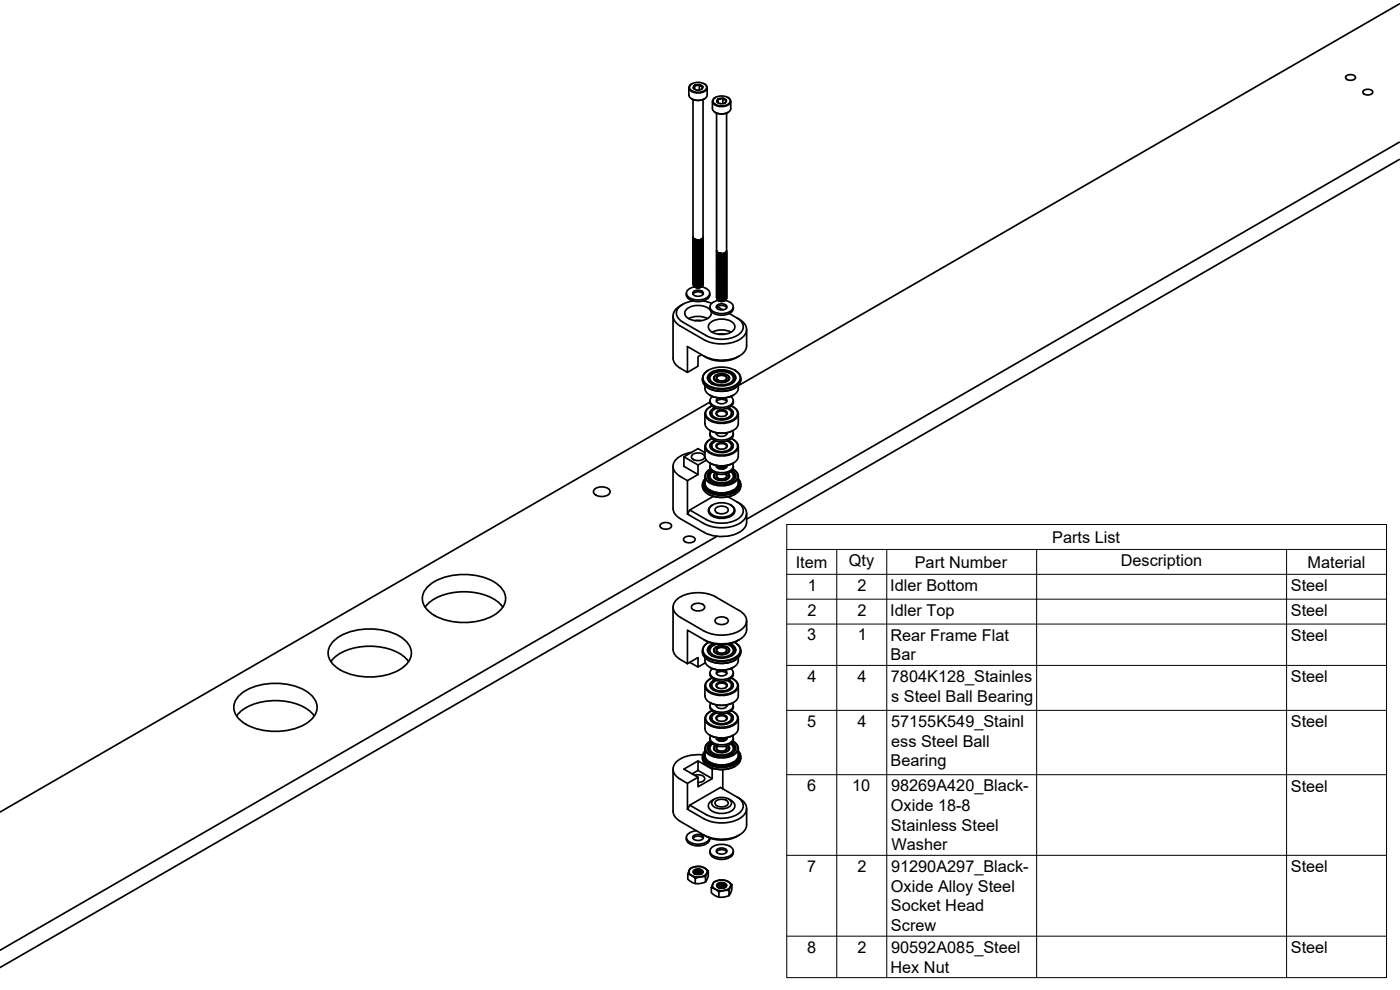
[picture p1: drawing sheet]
<svg xmlns="http://www.w3.org/2000/svg" width="420mm" height="297mm" viewBox="0 0 420 297" stroke-linecap="round" stroke-linejoin="round" font-family="sans-serif">
<!-- layer: Visible -->
<g fill="none" stroke="#000" stroke-width=".51">
<path d="M420 1.2l-198.4 114.5a3.1 3.1 0 0 1-3.1 3.5 6.7 6.7 0 0 1-6.5-1.6l-.3-.5-.1-1.4M206.7 26.3v2.2M207.2 25.5a3.5 3.5 0 0 1 4.8 .3 1.62 1.62 0 0 1-1.8 1.8h-1.4a1.48 1.48 0 0 1-1.5-.5 1.48 1.48 0 0 1-.1-1.6zM207.5 29.7a4.3 4.3 0 0 0 3.9 0M207.6 25.1a1.3 1.3 0 0 0-.8 1.5 1.3 1.3 0 0 0 1.3 1.1 3.6 3.6 0 0 0 4-1 1.22 1.22 0 0 0-.8-1.6M208 29.9v41.2l.4 .6 1.1 .3M208.5 25.6l-.2 .5a.41 .41 0 0 0-.2 .4 .41 .41 0 0 0 .4 .3M208.5 25.6a.77 .77 0 0 0-.3 1 .77 .77 0 0 0 .9 .4l1.4-.2M208.5 25.6a1.78 1.78 0 0 1 2.4 .6l-.4 .6M209.9 25.4l-.8 .3-.6-.1v1.2M210.5 26.8l.2-.2a.45 .45 0 0 0 .2-.5 .45 .45 0 0 0-.6-.3l-.4-.4v1.6M211 29.9v41.2a1.91 1.91 0 0 1-2.9 .5l-.1-.4 .4 .6 1.1 .2"/>
<path d="M212.2 26.3v2.2a3.2 3.2 0 0 1-4.6 1.2l-.7-.7-.1-.5M213.8 30.4v2.2M213.8 32.6a3.2 3.2 0 0 0 4.7 1.1l.7-.7 .1-.4M214.3 29.5a3.5 3.5 0 0 1 4.8 .4 1.62 1.62 0 0 1-1.9 1.8h-1.3a1.48 1.48 0 0 1-1.5-.5 1.48 1.48 0 0 1-.1-1.7zM214.6 33.7a4.1 4.1 0 0 0 3.9 0M214.7 29.2l-.1 .1M215.1 34v41.2M215.2 30.5l.4 .4M215.5 29.7l-.3 .8M215.5 29.7l-.3 .4v.4M216.9 29.5l-.7 .3-.7-.1v1.2M216.9 29.5a.84 .84 0 0 1 1.1 .8 .84 .84 0 0 1-1.1 .8l-1.1-.1-.6-.5"/>
<path d="M216.9 29.5l-1.4 .2M217.6 30.9l.1-.2a.45 .45 0 0 0 .2-.5 .45 .45 0 0 0-.5-.3l-.5-.4v1.6M218.1 34v41.2l-.5 .6M218.4 29.2a1.3 1.3 0 0 1 .9 1.5 1.3 1.3 0 0 1-1.3 1.1 3.6 3.6 0 0 1-4.1-1 1.21 1.21 0 0 1 .7-1.5M219.3 30.4v2.2M404 22.9a1.95 1.95 0 0 1 2.8 .2 1.67 1.67 0 0 1-2.8 .5zM409.2 27.3a1.95 1.95 0 0 1 2.8 .2 1.67 1.67 0 0 1-2.8 .5zM420 47.8l-420 242.5M420 42.7l-195.9 113.1M208 73.7h.1M208 74.5h.1M208 75.3h.1"/>
<path d="M208 78.2h.1M208.4 71.7l1.1 .3M208.9 79.3h1M208.9 78.9h1M208.9 78.1h1M208.9 77.7h1M208.9 77.3h1M208.9 76.5h1M208.9 76.1h1M208.9 75.2h1M208.9 74.8h1M208.9 74.4h1"/>
<path d="M208.9 73.6h1M208.9 73.2h1M208.9 72.4h1M208.9 72h.4M209.1 72l.2 .1M209.9 79.7h-1M209.9 78.5h-1M209.9 76.9h-1M209.9 75.6l-1 .1M209.9 74h-1M209.9 72.8h-1M210.4 71.8l-1.1 .2"/>
<path d="M211 71.3l-.3 .7-1 .4-1.2-.2-.4-.3-.1-.5M211 71.6l-.3 .8-1.2 .4-1.2-.3-.3-.7M211 72.1l-.3 .7-1.2 .4-1.1-.2-.4-.4v-.4M211 72.5l-.3 .7-1.1 .4-1.2-.2-.4-.7M211 72.9l-.3 .7-1.2 .4-1.2-.2-.3-.7M211 73.3l-.3 .7-1.2 .4-1.1-.2-.4-.4v-.3M211 73.7l-.3 .8-1.1 .3-1.2-.2-.4-.7M211 74.1l-.3 .8-1.3 .4-1.1-.4-.3-.6M211 74.5l-.3 .8-1.2 .4-1.2-.3-.3-.7M211 74.9l-.3 .8-1.2 .4-1.1-.3-.4-.4v-.3M211 75.3l-.3 .8-1.1 .4-1.2-.3-.4-.7M211 75.7l-.3 .8-1.2 .4-1.2-.3-.3-.7"/>
<path d="M211 76.1l-.3 .8-1.2 .4-1.1-.2-.4-.4v-.4M211 76.5l-.3 .8-1.1 .4-1.2-.2-.4-.7M211 76.9l-.3 .8-1.3 .4-1.1-.3-.3-.6M211 77.4l-.3 .7-1.2 .4-1.2-.3-.3-.6M211 77.8l-.3 .8-1.1 .3-1.2-.2-.4-.4v-.3M211 78.2l-.3 .8-1.1 .3-1.2-.2-.4-.7M211 78.6l-.3 .8-1.2 .3-1.2-.2-.3-.7M211 79l-.3 .8-1.2 .3-1.1-.2-.4-.4v-.3M211 79.4l-.3 .8-1.1 .3-1.2-.2-.4-.7M211 79.8l-.3 .8-1.3 .4-1.1-.3-.3-.7M211 80a1.69 1.69 0 0 1-3 .2M211 79.6a1.71 1.71 0 0 1-3 .2"/>
<path d="M211 79.2a1.7 1.7 0 0 1-3 .2M211 78.8a1.71 1.71 0 0 1-3 .2M211 78.3a1.69 1.69 0 0 1-1.4 1.1 1.69 1.69 0 0 1-1.6-.8M211 77.9a1.71 1.71 0 0 1-3 .3M211 77.5a1.7 1.7 0 0 1-3 .3M211 77.1a1.69 1.69 0 0 1-3 .2M211 76.7a1.69 1.69 0 0 1-1.4 1 1.69 1.69 0 0 1-1.6-.8M211 76.3a1.7 1.7 0 0 1-3 .2M211 76a1.71 1.71 0 0 1-3 .1M211 75.5a1.69 1.69 0 0 1-1.4 1 1.69 1.69 0 0 1-1.6-.8M211 75.1a1.71 1.71 0 0 1-3 .2M211 74.7a1.7 1.7 0 0 1-3 .2"/>
<path d="M211 74.3a1.73 1.73 0 0 1-3 .2M211 73.9a1.69 1.69 0 0 1-1.4 1 1.69 1.69 0 0 1-1.6-.8M211 73.5a1.71 1.71 0 0 1-3 .2M211 73.1a1.71 1.71 0 0 1-3 .1M211 72.6a1.69 1.69 0 0 1-1.4 1.1 1.69 1.69 0 0 1-1.6-.9M211 72.2a1.7 1.7 0 0 1-3 .2M211 71.8a1.7 1.7 0 0 1-3 .2M211 71.4a1.69 1.69 0 0 1-3 .2M211 73.1h.1M211 75.9v.1M211 78.8h.1M211 79.6h.1"/>
<path d="M215.1 75.3l.3 .5 .8 .3 1.4-.3M215.1 75.3h.1M215.1 78.2h.1M215.1 75.3l.4 .5 1.1 .3-1.1-.3M215.1 75.2l.4 .6 1.1 .2M215.9 79.3h1.1M215.9 78.9h1.1M215.9 78.1h1.1M215.9 77.7h1.1M215.9 77.3h1.1M215.9 76.5h1.1M215.9 76.1h.5"/>
<path d="M216.2 76.1h.2M217 79.7h-1.1M217 78.5h-1.1M217 76.9h-1.1M217.5 75.9l-1.1 .2M218 75.3l-.2 .7-1.1 .5-1.2-.2-.4-.3v-.5M218 75.7l-.3 .8-1.2 .4-1.1-.3-.3-.7M218 76.1l-.3 .8-1.1 .4-1.3-.4-.2-.6M218 76.5l-.1 .7-1.2 .5-1.3-.2-.3-.7M218 76.9l-.3 .8-1.2 .4-1.2-.3-.2-.6M218 77.4l-.3 .7-1.1 .4-1.2-.3-.3-.6M218 77.8l-.3 .8-1 .3-1.3-.2-.3-.4v-.3"/>
<path d="M218 78.2l-.3 .8-1 .3-1.3-.2-.3-.7M218 78.6l-.3 .8-1.2 .3-1.1-.2-.3-.7M218 79l-.2 .7-1.2 .4-1.2-.2-.3-.4v-.3M218 79.4l-.3 .8-1 .3-1.3-.2-.3-.7M218 79.8l-.3 .8-1.2 .4-1.2-.3-.2-.7M218.1 80a1.69 1.69 0 0 1-3 .2M218.1 79.6a1.71 1.71 0 0 1-3 .2M218.1 79.2a1.7 1.7 0 0 1-3 .2M218.1 78.8a1.71 1.71 0 0 1-3 .2M218.1 78.3a1.69 1.69 0 0 1-1.5 1.1 1.69 1.69 0 0 1-1.5-.8M218.1 77.9a1.71 1.71 0 0 1-3 .3M218.1 77.5a1.7 1.7 0 0 1-3 .3"/>
<path d="M218.1 77.1a1.69 1.69 0 0 1-3 .2M218.1 76.7a1.69 1.69 0 0 1-1.5 1 1.69 1.69 0 0 1-1.5-.8M218.1 76.3a1.7 1.7 0 0 1-3 .2M218.1 76a1.71 1.71 0 0 1-3 .1M218.1 75.5a1.69 1.69 0 0 1-1.5 1 1.69 1.69 0 0 1-1.5-.8M218.1 75.9v.1M218.1 78.8h.1M218.1 79.6h.1M202 94.8v12.6l.2 1 .5 .9a10.4 10.4 0 0 0 3.6 2.4v-7.7l5 2.8a10.1 10.1 0 0 0 10.6 0M204.2 91.7a3.2 3.2 0 0 0-2.2 3.1 3.2 3.2 0 0 0 2.2 3l7.1 4.1M204.9 91.3l-.7 .4M206 88a2.12 2.12 0 0 0 2 2.3 4.4 4.4 0 0 0 4.9-1.4l.1-.9"/>
<path d="M206.7 95.6a6.2 6.2 0 0 1 5.6 0M208 88.2a2.09 2.09 0 0 1 3 0M208 81v.1M208 83.9h.1M208 84.7h.1M208 90.3a5.7 5.7 0 0 0-5 3.2 3.1 3.1 0 0 0 1.9 3.1l7.1 4.1a9.4 9.4 0 0 0 10.5-1.1 2.68 2.68 0 0 0-1.3-4.2M208.1 87.6a2.08 2.08 0 0 1 3 .2 1.78 1.78 0 0 1-3 .6zM208.6 96.2h1.8M208.6 86.1a2.29 2.29 0 0 0-2.6 2.2 4.4 4.4 0 0 0 6 1.1 1.54 1.54 0 0 0 1-1.6 1.54 1.54 0 0 0-1.3-1.4l-1.2-.4-1.2 .3M208.7 86.1l.6 .2M208.9 85.9h1M208.9 85h1"/>
<path d="M208.9 84.6h1M208.9 83.8h1M208.9 83.4h1M208.9 83h1M208.9 82.2h1M208.9 81.8h1M208.9 80.9h1M208.9 80.5h1M208.9 80.1h1M209.9 85.4l-1 .1M209.9 84.2h-1M209.9 82.6h-1"/>
<path d="M209.9 81.4h-1M210.1 86.2l-.8 .1M210.4 86.1l-.9 .3-.8-.3M210.5 86l-1 .3-.9-.2M210.6 86l-1.1 .2M211 85.1l-.4 .8-1.2 .4a1.05 1.05 0 0 1-1.3-.9M211 83.5l-.1 .5-.4 .3-1.4 .3a.9 .9 0 0 1-1.1-.9M211 83.9l-.3 .8-1.1 .3-1.2-.2-.4-.7M211 84.3l-.3 .8-1.2 .4-1.2-.3-.3-.7M211 84.7l-.3 .8-1.2 .4-1.1-.3-.4-.4v-.3M211 80.2l-.3 .8-1.2 .4-1.2-.3-.3-.7M211 80.6l-.3 .8-1.1 .4-1.2-.3-.4-.4v-.3"/>
<path d="M211 81l-.3 .8-1.1 .4-1.2-.3-.4-.7M211 81.4l-.3 .8-1.2 .4-1.2-.3-.3-.7M211 81.9l-.3 .7-1.2 .4-1.1-.2-.4-.4v-.4M211 82.3l-.3 .7-1.1 .4-1.2-.2-.4-.7M211 82.7l-.3 .7-1.3 .4-1.1-.3-.3-.6M211 83.1l-.3 .7-1.2 .4-1.2-.2-.3-.7M211 90.3l2.6 .7M211 85.3l-.5 .7M211 84.9a1.7 1.7 0 0 1-3 .2M211 84.5a1.73 1.73 0 0 1-3 .2M211 84.1a1.69 1.69 0 0 1-1.4 1 1.69 1.69 0 0 1-1.6-.8M211 83.7a1.71 1.71 0 0 1-3 .2"/>
<path d="M211 83.3a1.72 1.72 0 0 1-3 .2M211 82.9a1.69 1.69 0 0 1-3 .1M211 82.5a1.71 1.71 0 0 1-3 .1M211 82a1.7 1.7 0 0 1-3 .2M211 81.7a1.71 1.71 0 0 1-3 .1M211 81.2a1.69 1.69 0 0 1-1.4 1 1.69 1.69 0 0 1-1.6-.8M211 80.8a1.71 1.71 0 0 1-3 .3M211 80.4a1.72 1.72 0 0 1-3 .2M211 80.4h.1M211 81.6v.1M211 82.4v.1M211 83.3h.1"/>
<path d="M213.1 92.1a2.12 2.12 0 0 0 1.9 2.3 4.4 4.4 0 0 0 5-1.4l.1-.9M213.2 93a5.4 5.4 0 0 0-7.5 .2 1.87 1.87 0 0 0 1.4 2.6 5.7 5.7 0 0 0 6.1-.9l.3-1-.1-.5M213.2 96.8a5.5 5.5 0 0 1 7.1 .5 1.95 1.95 0 0 1-1.5 2.7 5.5 5.5 0 0 1-6-1.2 1.52 1.52 0 0 1 .4-2zM213.7 99.7a6.2 6.2 0 0 1 5.7 0M215 92.3a2.09 2.09 0 0 1 3.1 0M215.1 81v.1M215.1 83.9h.1M215.1 84.7h.1M215.1 85.5h.1M215.1 86.3v.1M215.1 86.7v.1M215.1 87.5v.1"/>
<path d="M215.1 88.4h.1M215.1 89.2h.1M215.1 91.7a2.08 2.08 0 0 1 3 .2 1.78 1.78 0 0 1-3 .6zM215.2 89.5h-.1a1.11 1.11 0 0 0 1.5 .8M215.3 92l1.7 1M215.7 90.2l.7 .2M215.7 90.2l.2 .1M215.9 90.3l.7 .2 .7-.2M215.9 89.5h1.1M215.9 89.1h1.1M215.9 88.7h1.1M215.9 87.9h1.1"/>
<path d="M215.9 87.5h1.1M215.9 86.7h1.1M215.9 86.3h1.1M215.9 85.9h1.1M215.9 85h1.1M215.9 84.6h1.1M215.9 83.8h1.1M215.9 83.4h1.1M215.9 83h1.1M215.9 82.2h1.1M215.9 81.8h1.1M215.9 80.9h1.1"/>
<path d="M215.9 80.5h1.1M215.9 80.1h1.1M217 89.9h-1.1M217 88.3h-1.1M217 87.1h-1.1M217 85.4l-1.1 .1M217 84.2h-1.1M217 82.6h-1.1M217 81.4h-1.1M217.1 90.3l-.7 .1M217.4 90.2l-.1 .1M217.5 90.2l-1.1 .2"/>
<path d="M217.6 90.1l1.2 .4a1.63 1.63 0 0 1 1.3 1.7 1.63 1.63 0 0 1-1.5 1.5 4.4 4.4 0 0 1-5.5-1.3 2.29 2.29 0 0 1 2.6-2.2M217.6 90.1l-1 .3-.9-.2M217.6 90.1l-1 .2M218 87.6v.5l-.5 .4-1.3 .2a.92 .92 0 0 1-1.1-.9M218 88l-.3 .8-1 .3-1.3-.2-.3-.7M218 88.4l-.3 .8-.9 .3-1.3-.2-.4-.3v-.4M218 88.8l-.3 .8-1.1 .3-1.2-.2-.3-.7M218 89.2l-.3 .8-1.1 .3M218 80.2l-.3 .8-1.1 .4-1.2-.3-.3-.7M218 80.6l-.3 .8-1 .4-1.3-.3-.3-.4v-.3M218 81l-.3 .8-1 .4-1.3-.3-.3-.7M218 81.4l-.3 .8-1.2 .4-1.1-.3-.3-.7"/>
<path d="M218 81.9l-.3 .7-1.1 .4-1.2-.2-.3-.4v-.4M218 82.3l-.3 .7-1 .4-1.3-.2-.3-.7M218 82.7l-.3 .7-1.2 .4-1.2-.3-.2-.6M218 83.1l-.3 .7-1.1 .4-1.2-.2-.3-.7M218 83.5l-.3 .8-1 .3-1.3-.2-.3-.4v-.3M218 83.9l-.3 .8-1 .3-1.3-.2-.3-.7M218 84.3l-.3 .8-1.2 .4-1.1-.3-.3-.7M218 84.7l-.3 .8-1.1 .4-1.2-.3-.3-.4v-.3M218 85.1l-.3 .8-1 .4-1.3-.3-.3-.7M218 85.5l-.3 .8-1.2 .4-1.2-.3-.2-.7M218 85.9l-.3 .8-1.1 .4-1.2-.3-.3-.7M218 86.3l-.3 .8-1 .4-1.3-.2-.3-.4v-.4"/>
<path d="M218 86.7l-.3 .8-1 .4-1.3-.2-.3-.7M218 87.2l-.3 .7-1.2 .4-1.1-.3-.3-.6M218.1 89.4l-.5 .7M218.1 89a1.74 1.74 0 0 1-3 .2M218.1 88.6a1.69 1.69 0 0 1-3 .2M218.1 88.1a1.71 1.71 0 0 1-3 .3M218.1 87.7a1.7 1.7 0 0 1-3 .3M218.1 87.3a1.73 1.73 0 0 1-3 .3M218.1 87a1.71 1.71 0 0 1-3 .1M218.1 86.5a1.71 1.71 0 0 1-3 .3M218.1 86.2a1.74 1.74 0 0 1-3 .2M218.1 85.7a1.69 1.69 0 0 1-3 .2"/>
<path d="M218.1 85.3a1.71 1.71 0 0 1-3 .2M218.1 84.9a1.7 1.7 0 0 1-3 .2M218.1 84.5a1.73 1.73 0 0 1-3 .2M218.1 84.1a1.69 1.69 0 0 1-1.5 1 1.69 1.69 0 0 1-1.5-.8M218.1 83.7a1.71 1.71 0 0 1-3 .2M218.1 83.3a1.72 1.72 0 0 1-3 .2M218.1 82.9a1.69 1.69 0 0 1-3 .1M218.1 82.5a1.71 1.71 0 0 1-3 .1M218.1 82a1.7 1.7 0 0 1-3 .2M218.1 81.7a1.71 1.71 0 0 1-3 .1M218.1 81.2a1.69 1.69 0 0 1-1.5 1 1.69 1.69 0 0 1-1.5-.8M218.1 80.8a1.71 1.71 0 0 1-3 .3"/>
<path d="M218.1 80.4a1.72 1.72 0 0 1-3 .2M218.1 80.4h.1M218.1 81.6v.1M218.1 82.4v.1M218.1 83.3h.1M218.1 86.1v.1M218.1 86.9v.1M218.1 89h.1M218.9 94.1l2.2 1.3a4 4 0 0 1 2.9 4.1 6.6 6.6 0 0 1-5.9 3.6l-2.1 .1-2-.3-2.7-1M224.1 98.9v4.9a5.1 5.1 0 0 1-4.7 4 11.9 11.9 0 0 1-8.1-1M210.5 106.4l-1 .6v2.9l-3.2 1.8M210.8 113.5a3.2 3.2 0 0 0 2.9 3.4 7.8 7.8 0 0 0 8.3-1.7l.3-1.7"/>
<path d="M211.9 111.6a7.9 7.9 0 0 1 9.9 .6 2.34 2.34 0 0 1-1.3 3.4 8 8 0 0 1-9.1-1 2.11 2.11 0 0 1 .5-3zM212.3 113.5a3.9 3.9 0 0 1 4.3-2.3 3.9 3.9 0 0 1 4.2 2.3M212.5 116.4l.1 .1M212.6 111.1a2.49 2.49 0 0 0-1.8 2.3 2.49 2.49 0 0 0 1.7 2.4 8.4 8.4 0 0 0 9.3-.9 2.36 2.36 0 0 0-1.2-3.8M212.6 116.5a8.7 8.7 0 0 0 7.9 0M213 112.1a5.9 5.9 0 0 1 7.6 .5 2.05 2.05 0 0 1-1.7 2.8 5.9 5.9 0 0 1-6.3-1.2 1.59 1.59 0 0 1 .4-2.1zM213 118.6a7.6 7.6 0 0 0 7.1 0M213.6 112.4a4.9 4.9 0 0 1 6.3 .4 1.74 1.74 0 0 1-1.5 2.4 4.8 4.8 0 0 1-5.2-1.1 1.34 1.34 0 0 1 .4-1.7zM213.6 115.1a1.66 1.66 0 0 1-.9-1.6 1.66 1.66 0 0 1 1.2-1.5 5.5 5.5 0 0 1 6.3 .8 1.54 1.54 0 0 1-.6 2.3M213.8 119a1.49 1.49 0 0 0-.7 1.4 1.49 1.49 0 0 0 1.1 1.3 4.5 4.5 0 0 0 5.8-1.1 1.46 1.46 0 0 0-.7-1.6M214.3 113.4v.5M214.4 113l-.2 .5"/>
<path d="M214.6 112.7a3.1 3.1 0 0 1 4.1 .3 1.41 1.41 0 0 1-1.6 1.6l-1.6-.1a1.08 1.08 0 0 1-1-.6 1.08 1.08 0 0 1 .1-1.2zM214.9 112.5a1.14 1.14 0 0 0-.7 1.3 1.14 1.14 0 0 0 1.3 .9 2.86 2.86 0 0 0 3.4-1 1.1 1.1 0 0 0-.7-1.2M215.1 112.9a2.14 2.14 0 0 1 3.1 .3 1.83 1.83 0 0 1-3.1 .6l-.2-.6zM215.5 114.1a.63 .63 0 0 1-.4-.6 .63 .63 0 0 1 .4-.6 1.67 1.67 0 0 1 2.5 .7l-.3 .5M215.6 100.3h1.9M215.8 119.4a.87 .87 0 0 0-.8 1 2.07 2.07 0 0 0 3.1 0 .87 .87 0 0 0-.8-1M218.7 113l.2 .5M218.8 113.4v.5M220.5 111.1l.1 .1M220.6 116.4l-.1 .1M202 139.9v12.7M205.3 137.1l4.2 2.4"/>
<path d="M207.5 135.7a6.4 6.4 0 0 0-5.4 3.7 3.4 3.4 0 0 0 2.1 3.6l2.1 1.2v10M207.7 136.5a2.63 2.63 0 0 1 3.8 .4 1.79 1.79 0 0 1-2.5 1.3 1.15 1.15 0 0 1-1.2-.4 1.15 1.15 0 0 1-.1-1.3zM211.4 135.7h.2M211.6 135.8l-2.1-1.2-4.2 2.5v2.8l4.2 2.5M211.6 124.2v2.9a3.4 3.4 0 0 0 3 2.6 6.7 6.7 0 0 0 6.6-1.5l.4-1.1v-2.9M211.6 133.9v3M211.6 136.9a3.4 3.4 0 0 0 3 2.6 6.7 6.7 0 0 0 6.6-1.5l.4-1.1M212 138.1l-2.5 1.4v2.9l-3.2 1.8M213 138.9a7.6 7.6 0 0 0 7.1 0M213 129.1a7.6 7.6 0 0 0 7.1 0M213.1 139.8a2.12 2.12 0 0 0 1.9 2.3 4.4 4.4 0 0 0 5-1.3l.1-1M213.1 120.2a2.12 2.12 0 0 0 1.9 2.3 4.4 4.4 0 0 0 5-1.3l.1-1"/>
<path d="M213.1 120.6l-213.1 123.1M213.1 130v.5M213.1 130.5a3.5 3.5 0 0 0 4.3 2 2.68 2.68 0 0 0 2.7-2M213.2 131.8a2.18 2.18 0 0 0-1.6 2.1 2.18 2.18 0 0 0 1.4 2.1 7.2 7.2 0 0 0 8.2-1 2.1 2.1 0 0 0-1.1-3.1M213.2 122a2.2 2.2 0 0 0-1.6 2.1 2.2 2.2 0 0 0 1.4 2.1 7.2 7.2 0 0 0 8.2-1 2.1 2.1 0 0 0-1.1-3.1M213.3 139.1a1.6 1.6 0 0 0 1.2 2.3 4.7 4.7 0 0 0 5.4-1l.1-.9-.2-.4M213.3 129.3a1.6 1.6 0 0 0 1.2 2.3 4.7 4.7 0 0 0 5.4-1l.1-.9-.2-.4M213.6 133.8a2.48 2.48 0 0 0 3 1.8 2.43 2.43 0 0 0 2.9-1.8M213.6 124a2.48 2.48 0 0 0 3 1.8 2.43 2.43 0 0 0 2.9-1.8M213.6 131.6a2.18 2.18 0 0 0-1.8 2.1 2.18 2.18 0 0 0 1.7 2.2 6.7 6.7 0 0 0 7.6-1.2 2.15 2.15 0 0 0-1.6-3.1M213.6 121.8a2.18 2.18 0 0 0-1.8 2.1 2.18 2.18 0 0 0 1.7 2.2 6.7 6.7 0 0 0 7.6-1.2 2.15 2.15 0 0 0-1.6-3.1M214.5 132.2a1.65 1.65 0 0 0-1.4 1.6 1.65 1.65 0 0 0 1.4 1.6 4.8 4.8 0 0 0 5.4-1 1.65 1.65 0 0 0-1.3-2.2"/>
<path d="M214.5 122.4a1.65 1.65 0 0 0-1.4 1.6 1.65 1.65 0 0 0 1.4 1.6 4.8 4.8 0 0 0 5.4-1 1.65 1.65 0 0 0-1.3-2.2M214.6 132.2l-.9 .5-.6 1.1M214.6 122.4l-.9 .5-.6 1.1M215 132.3a1.43 1.43 0 0 0-1.4 1.3 1.43 1.43 0 0 0 1.2 1.6 4.1 4.1 0 0 0 4.6-.9 1.51 1.51 0 0 0-1.2-2M215 122.5a1.43 1.43 0 0 0-1.4 1.3 1.43 1.43 0 0 0 1.2 1.6 4.1 4.1 0 0 0 4.6-.9 1.51 1.51 0 0 0-1.2-2M215 139.7a1.64 1.64 0 0 0 2.4 .9 .84 .84 0 0 0 .7-.9M215 129.9a1.64 1.64 0 0 0 2.4 .9 .84 .84 0 0 0 .7-.9M215 120.5a2.09 2.09 0 0 1 3.1 0M215 133.4a2.22 2.22 0 0 1 3.3 .2 1.9 1.9 0 0 1-3.3 .6l-.1-.6zM215 123.6a2.22 2.22 0 0 1 3.3 .2 1.9 1.9 0 0 1-3.3 .6l-.1-.6zM215.3 129.9l-.3 .4M215.4 134.5a.63 .63 0 0 1-.3-.6 .63 .63 0 0 1 .4-.6 1.68 1.68 0 0 1 2.6 .7l-.4 .5"/>
<path d="M215.4 124.7a.63 .63 0 0 1-.3-.6 .63 .63 0 0 1 .4-.6 1.68 1.68 0 0 1 2.6 .8l-.4 .4M216.9 139.8v.2M217.8 139.7l.3 .4h-3.1l.3-.4M217.8 129.9l.3 .4M218.5 132.2l1 .5 .6 1.1M218.5 122.4l1 .5 .6 1.1M220 131.8l.1 .1M220 122l.1 .1M220.1 130v.5M221.6 133.9v3M178.4 146.8a3.4 3.4 0 0 1 4.6 .4 1.57 1.57 0 0 1-1.8 1.7h-1.2a1.43 1.43 0 0 1-1.5-.5 1.43 1.43 0 0 1-.1-1.6zM198.2 157.3a2.28 2.28 0 0 1 3.3 .3 1.51 1.51 0 0 1-2 1.2 1.05 1.05 0 0 1-1.1-.3 1.05 1.05 0 0 1-.2-1.2z"/>
<path d="M202 152.6l.4 1.4 1.2 1.3 7.7 4.4a11.4 11.4 0 0 0 11.5-.6 3.2 3.2 0 0 0 1.3-2.4v-2.7M207 153l5 2.9a9.4 9.4 0 0 0 10.5-1.1 2.68 2.68 0 0 0-1.3-4.2 4 4 0 0 1 2.8 4.1 6.6 6.6 0 0 1-5.9 3.6h-3.1l-2.9-.8-5.8-3.3zM210.8 145.3a3.2 3.2 0 0 0 2.9 3.5 7.8 7.8 0 0 0 8.3-1.7l.3-1.8M211.6 142.9a3.8 3.8 0 0 0 4 4.9 5.6 5.6 0 0 0 5.9-2.2l.1-2.7M211.6 144.7a2.23 2.23 0 0 0 1.3 2.7M211.6 143.7a2.49 2.49 0 0 0 1.3 4.2 8.6 8.6 0 0 0 8.6-.9 2.16 2.16 0 0 0 .1-3.3M211.6 144.3a2.43 2.43 0 0 0 1.9 3.4 7.5 7.5 0 0 0 7.9-1.3 1.87 1.87 0 0 0 .2-2.1M211.6 143.8a2.46 2.46 0 0 0 1.4 3.9 7.9 7.9 0 0 0 8.8-1.3 2.03 2.03 0 0 0-.2-2.6M211.8 145.8a5.7 5.7 0 0 0 6.4 2.2l1.5-.5a3 3 0 0 0 1.6-1.7M212.5 148.3a9 9 0 0 0 8.1 0M213 147.1a7.6 7.6 0 0 0 7.1 0M213.4 151.9a5.2 5.2 0 0 1 6.7 .4 1.82 1.82 0 0 1-1.5 2.5 5.2 5.2 0 0 1-5.6-1.1 1.42 1.42 0 0 1 .4-1.8z"/>
<path d="M213.4 141.2a1.81 1.81 0 0 0-1.1 1.7 1.81 1.81 0 0 0 1.3 1.6 6 6 0 0 0 6.9-.9 1.69 1.69 0 0 0-.7-2.4M213.5 141.3l-.9 .9-.3 .7M213.7 141.5a1.64 1.64 0 0 0-1 1.4 1.64 1.64 0 0 0 .9 1.6M213.7 151.6a1.86 1.86 0 0 0-1.1 2 1.86 1.86 0 0 0 1.8 1.6 5.5 5.5 0 0 0 5.9-1.2 1.67 1.67 0 0 0-.9-2.4M213.8 141.6a1.51 1.51 0 0 0-.7 1.5 1.51 1.51 0 0 0 1.1 1.2 5 5 0 0 0 5.6-.7 1.39 1.39 0 0 0-.5-2M213.9 151.5l-.2 .1M214.1 148.9l-7.1 4.1M214.3 142.8v.5M214.4 142.4l-.2 .5M214.7 142a1.12 1.12 0 0 0-.4 1.3 1.12 1.12 0 0 0 1.1 .8 2.79 2.79 0 0 0 3.5-1.1l-.4-1M214.7 142a1.09 1.09 0 0 0-.3 1.3 1.09 1.09 0 0 0 1.1 .6 2.51 2.51 0 0 0 3.3-1.2l-.4-.7M214.8 152.5a2.63 2.63 0 0 1 3.7 .3 1.79 1.79 0 0 1-2.4 1.3 1.15 1.15 0 0 1-1.2-.4 1.15 1.15 0 0 1-.1-1.2z"/>
<path d="M215.3 142.2a.8 .8 0 0 0-.3 .9 .8 .8 0 0 0 .9 .5h1.4a.8 .8 0 0 0 .8-.5 .8 .8 0 0 0-.2-.9M215.3 140.4h2.5M215.5 142.3a.64 .64 0 0 0-.4 .5 .64 .64 0 0 0 .4 .7M215.8 140.6h1.5M217.6 142.3a.64 .64 0 0 1 .4 .5 .64 .64 0 0 1-.3 .7M218.5 149.1l2.6 1.5M218.7 142.4l.2 .5M218.8 142.8v.5M219.2 151.5l.2 .1M219.4 141.5a1.64 1.64 0 0 1 1.1 1.4 1.64 1.64 0 0 1-.9 1.6M219.6 141.3l1 .9 .2 .7M220.1 140.8a2.16 2.16 0 0 1 1.5 2.1 2.16 2.16 0 0 1-1.5 2 7.2 7.2 0 0 1-8.2-.9 2.15 2.15 0 0 1 1.3-3.2 2.17 2.17 0 0 0-1.5 2.2 2.17 2.17 0 0 0 1.8 2 6.9 6.9 0 0 0 7.6-1.2 2.02 2.02 0 0 0-1.1-3l.1 .1"/>
<path d="M221.6 144.7a2.23 2.23 0 0 1-1.4 2.7M128.4 176a17.7 17.7 0 0 1 14.9-3.2 11.1 11.1 0 0 1 8 4.9 4.9 4.9 0 0 1-2.1 6.2 18.8 18.8 0 0 1-19.9 0 4.9 4.9 0 0 1-.9-7.9zM205.3 161.4a2.28 2.28 0 0 1 3.3 .3 1.51 1.51 0 0 1-2 1.2 1.05 1.05 0 0 1-1.1-.3 1.05 1.05 0 0 1-.2-1.2zM215.2 160.9l-215.2 124.2M99.3 198.5a14.3 14.3 0 0 1 11.7-4.6 14.3 14.3 0 0 1 11.6 4.6M100.1 192.4a17.7 17.7 0 0 1 14.9-3.3 11.1 11.1 0 0 1 8.1 5 4.9 4.9 0 0 1-2.2 6.2 18.8 18.8 0 0 1-19.9 0 4.9 4.9 0 0 1-.9-7.9zM127.6 182.2a14.3 14.3 0 0 1 11.6-4.6 14.3 14.3 0 0 1 11.7 4.6M202 182.2v13.1l.7 1.4 1.5 1.2M204.2 197.9l2.1 1.2M207 198.7l2.5 1.4M207.7 181.6a2.63 2.63 0 0 1 3.8 .4 1.79 1.79 0 0 1-2.5 1.3 1.15 1.15 0 0 1-1.2-.4 1.15 1.15 0 0 1-.1-1.3zM210.8 195.1a3.2 3.2 0 0 0 2.9 3.5 7.8 7.8 0 0 0 8.3-1.7l.3-1.8"/>
<path d="M211.3 191.9l-5-2.8v10M211.3 191.9l.7 .4M211.6 197.4v.8M211.6 198.2a3.4 3.4 0 0 0 3 2.6 6.7 6.7 0 0 0 6.6-1.5l.4-1.1M211.7 198.9l-2.2 1.2v-2.8l-3.2 1.8M212 192.3a10.2 10.2 0 0 0 9.2 0M212.5 198.1a9 9 0 0 0 8.1 0M212.6 192.8a2.48 2.48 0 0 0-1.8 2.3 2.48 2.48 0 0 0 1.7 2.4 8.4 8.4 0 0 0 9.3-1 2.36 2.36 0 0 0-1.2-3.7M212.7 192.7a2.45 2.45 0 0 0-1.7 2.4 2.45 2.45 0 0 0 1.8 2.3 8 8 0 0 0 9-1.2 2.34 2.34 0 0 0-1.4-3.5M213.9 193.1a1.93 1.93 0 0 0-1.6 1.9 1.93 1.93 0 0 0 1.5 1.9 6 6 0 0 0 6.8-1.1 1.93 1.93 0 0 0-1.4-2.7M214.3 195v.6M214.4 193.2l-1.5 .8-.6 1.2"/>
<path d="M214.4 194.6l-.2 .5M214.6 194.4a3.1 3.1 0 0 1 4.1 .3 1.41 1.41 0 0 1-1.6 1.6l-1.6-.1a1.08 1.08 0 0 1-1-.7 1.08 1.08 0 0 1 .1-1.1zM214.8 185.7a2.63 2.63 0 0 1 3.7 .4 1.79 1.79 0 0 1-2.4 1.3 1.15 1.15 0 0 1-1.2-.5 1.15 1.15 0 0 1-.1-1.2zM214.8 193.3a2.03 2.03 0 0 0-1.9 2.8l.7 .7M214.9 194.1a1.14 1.14 0 0 0-.7 1.4 1.14 1.14 0 0 0 1.3 .8 2.86 2.86 0 0 0 3.4-1 1.1 1.1 0 0 0-.7-1.2M214.9 193.3a1.81 1.81 0 0 0-1.5 2.7 4.7 4.7 0 0 0 6.6-.4 1.92 1.92 0 0 0-1.8-2.3M215.1 194.6a2.14 2.14 0 0 1 3.1 .3 1.83 1.83 0 0 1-3.1 .5l-.2-.5zM215.5 195.7a.63 .63 0 0 1-.4-.6 .63 .63 0 0 1 .4-.6 1.67 1.67 0 0 1 2.5 .7l-.3 .5M218.3 193.3a2.03 2.03 0 0 1 1.9 2.8l-.6 .7M218.7 194.6l.2 .5M218.8 193.2l1.4 .8 .6 1.2M218.8 195v.6"/>
<path d="M220.5 192.8h.1M221.6 197.4v.8M221.9 191.9l-.8 .4M221.9 183.2a3.2 3.2 0 0 1 2.2 3 3.2 3.2 0 0 1-2.2 3.1 11.7 11.7 0 0 1-10.6 0l-7.1-4.1a3.2 3.2 0 0 1-2.2-3 3.2 3.2 0 0 1 2.2-3.1 11.7 11.7 0 0 1 10.6 0l7.1 4.1M224.1 186.3a4.8 4.8 0 0 1-1.3 5 11.3 11.3 0 0 1-11.5 .6M71 214.8a14.3 14.3 0 0 1 11.7-4.6 14.3 14.3 0 0 1 11.6 4.6M71.8 208.7a17.7 17.7 0 0 1 14.9-3.3 11.1 11.1 0 0 1 8.1 5 4.9 4.9 0 0 1-2.2 6.2 18.8 18.8 0 0 1-19.9 0 4.9 4.9 0 0 1-.9-7.9zM211.6 215.6v2.9a3.4 3.4 0 0 0 3 2.7 6.7 6.7 0 0 0 6.6-1.5l.4-1.2v-2.9M211.6 205.8v2.9a3.4 3.4 0 0 0 3 2.7 6.7 6.7 0 0 0 6.6-1.5l.4-1.2v-2.9M213 200.2a7.6 7.6 0 0 0 7.1 0M213 210.8l.2 .1M213.1 211.7a2.12 2.12 0 0 0 1.9 2.3 4.4 4.4 0 0 0 5-1.4l.1-.9"/>
<path d="M213.1 201.9a2.12 2.12 0 0 0 1.9 2.3 4.4 4.4 0 0 0 5-1.4l.1-.9M213.2 213.5a2.2 2.2 0 0 0-1.6 2 2.2 2.2 0 0 0 1.4 2.1 7.2 7.2 0 0 0 8.2-.9 2.1 2.1 0 0 0-1.1-3.1M213.2 203.7a2.18 2.18 0 0 0-1.6 2 2.18 2.18 0 0 0 1.4 2.1 7.2 7.2 0 0 0 8.2-.9 2.1 2.1 0 0 0-1.1-3.1M213.2 210.8a7.5 7.5 0 0 0 6.8 0M213.3 210.9a1.6 1.6 0 0 0 1.2 2.4 4.7 4.7 0 0 0 5.4-1.1l.1-.8-.2-.5M213.6 205.6a2.48 2.48 0 0 0 3 1.8 2.43 2.43 0 0 0 2.9-1.8M213.6 215.4v.1M213.6 215.5a2.98 2.98 0 0 0 3.7 1.7l1.1-.3a1.63 1.63 0 0 0 1.2-1.4M213.6 213.3a2.18 2.18 0 0 0-1.8 2 2.18 2.18 0 0 0 1.7 2.2 6.7 6.7 0 0 0 7.6-1.2 2.15 2.15 0 0 0-1.6-3M213.6 203.5a2.18 2.18 0 0 0-1.8 2 2.18 2.18 0 0 0 1.7 2.2 6.7 6.7 0 0 0 7.6-1.2 2.15 2.15 0 0 0-1.6-3M213.8 200.6a1.49 1.49 0 0 0-.7 1.5 1.49 1.49 0 0 0 1.1 1.3 4.5 4.5 0 0 0 5.8-1.2 1.46 1.46 0 0 0-.7-1.6M214.5 213.8a1.65 1.65 0 0 0-1.4 1.6 1.65 1.65 0 0 0 1.4 1.7 4.8 4.8 0 0 0 5.4-1 1.65 1.65 0 0 0-1.3-2.3"/>
<path d="M214.5 204a1.65 1.65 0 0 0-1.4 1.6 1.65 1.65 0 0 0 1.4 1.7 4.8 4.8 0 0 0 5.4-1 1.65 1.65 0 0 0-1.3-2.3M214.6 213.8l-.9 .6-.6 1.1M214.6 204l-.9 .6-.6 1.1M215 214a1.43 1.43 0 0 0-1.4 1.3 1.43 1.43 0 0 0 1.2 1.5 4.1 4.1 0 0 0 4.6-.9 1.51 1.51 0 0 0-1.2-1.9M215 204.2a1.43 1.43 0 0 0-1.4 1.3 1.43 1.43 0 0 0 1.2 1.5 4.1 4.1 0 0 0 4.6-.9 1.51 1.51 0 0 0-1.2-1.9M215 211.5a1.64 1.64 0 0 0 2.4 1 .84 .84 0 0 0 .7-1M215 202.1a2.09 2.09 0 0 1 3.1 0M215 215a2.22 2.22 0 0 1 3.3 .3 1.9 1.9 0 0 1-3.3 .6l-.1-.6zM215 205.2a2.22 2.22 0 0 1 3.3 .3 1.9 1.9 0 0 1-3.3 .6l-.1-.6zM215.3 211.6l-.3 .3M215.4 216.2a.63 .63 0 0 1-.3-.7 .63 .63 0 0 1 .4-.5 1.68 1.68 0 0 1 2.6 .7l-.4 .5M215.4 206.4a.63 .63 0 0 1-.3-.7 .63 .63 0 0 1 .4-.5 1.68 1.68 0 0 1 2.6 .7l-.4 .5"/>
<path d="M215.8 201.1a.87 .87 0 0 0-.8 1 2.07 2.07 0 0 0 3.1 0 .87 .87 0 0 0-.8-1M217.8 211.6l.3 .3M218.5 213.8l1 .6 .6 1.1M218.5 204l1 .6 .6 1.1M219.5 215.4v.1M220 213.5l.1 .1M220 203.7l.1 .1M220.1 210.8l-.1 .1M202 230.8v12.6l.2 1 .5 .9 .9 .8 7.7 4.5a10.1 10.1 0 0 0 10.6 0M208.5 232.6a2.44 2.44 0 0 1 3 .8l-.3 .9-1.7 .5M209.5 228.3l-4.2 2.5 4.2 2.4M209.5 231.2l4.2 2.4"/>
<path d="M210.8 227a3.2 3.2 0 0 0 2.9 3.4 7.8 7.8 0 0 0 8.3-1.7l.3-1.7M210.9 226.5a9.1 9.1 0 0 0-8.5 2.9 3.1 3.1 0 0 0 1.8 4.4l2.1 1.2v7.8M211.6 224.5a3.8 3.8 0 0 0 4 5 5.6 5.6 0 0 0 5.9-2.3l.1-2.7M211.6 226.3a2.23 2.23 0 0 0 1.3 2.7M211.6 225.9a2.43 2.43 0 0 0 1.9 3.4 7.5 7.5 0 0 0 7.9-1.3 1.87 1.87 0 0 0 .2-2.1M211.6 225.4a2.46 2.46 0 0 0 1.4 4 7.9 7.9 0 0 0 8.8-1.3 2.03 2.03 0 0 0-.2-2.7 2.45 2.45 0 0 1-1.3 4.1 8.6 8.6 0 0 1-8.7-.9 2.11 2.11 0 0 1 0-3.2zM211.8 227.5a5.7 5.7 0 0 0 6.4 2.1l1.5-.5a3 3 0 0 0 1.6-1.6M212.5 229.9a8.8 8.8 0 0 0 8.1 0M213 220.6a7.6 7.6 0 0 0 7.1 0M213 228.7a7.6 7.6 0 0 0 7.1 0M213.1 221.5a2.12 2.12 0 0 0 1.9 2.3 4.4 4.4 0 0 0 5-1.4l.1-.9M213.1 222.4a2.17 2.17 0 0 0-1.5 2.1 2.17 2.17 0 0 0 1.4 2.1 7.2 7.2 0 0 0 8.2-1 2.1 2.1 0 0 0-1.1-3.1"/>
<path d="M213.2 222.4a2.17 2.17 0 0 0-1.5 2.2 2.17 2.17 0 0 0 1.8 2 6.9 6.9 0 0 0 7.6-1.1 2.02 2.02 0 0 0-1.1-3.1M213.3 220.7a1.6 1.6 0 0 0 1.2 2.4 4.7 4.7 0 0 0 5.4-1.1l.1-.8-.2-.5M213.4 222.8a1.81 1.81 0 0 0-1.1 1.8 1.81 1.81 0 0 0 1.3 1.6 6 6 0 0 0 6.9-.9 1.69 1.69 0 0 0-.7-2.5M213.5 223l-.9 .9-.3 .7M213.7 223.2a1.64 1.64 0 0 0-1 1.4 1.64 1.64 0 0 0 .9 1.6M213.7 230.8l-4.2-2.5v2.9l-1.8 1M213.8 223.2a1.51 1.51 0 0 0-.7 1.5 1.51 1.51 0 0 0 1.1 1.3 5 5 0 0 0 5.6-.7 1.39 1.39 0 0 0-.5-2.1M214 230.6l-.3 .2v2.8l-4.2 2.5v-2.9l-3.2 1.8M214.3 224.4v.6M214.4 224l-.2 .5M214.4 239.7l-.7 .4M214.7 223.7a1.12 1.12 0 0 0-.4 1.3 1.12 1.12 0 0 0 1.1 .7 2.79 2.79 0 0 0 3.5-1.1l-.4-.9"/>
<path d="M214.7 223.7a1.09 1.09 0 0 0-.3 1.2 1.09 1.09 0 0 0 1.1 .7 2.51 2.51 0 0 0 3.3-1.2l-.4-.7M215 221.3a1.64 1.64 0 0 0 2.4 .9 .84 .84 0 0 0 .7-.9M215.3 223.8a.8 .8 0 0 0-.3 1 .8 .8 0 0 0 .9 .5h1.4a.8 .8 0 0 0 .8-.5 .8 .8 0 0 0-.2-1M215.3 222.1h2.5M215.5 223.9a.64 .64 0 0 0-.4 .6 .64 .64 0 0 0 .4 .6M215.8 222.3h1.5M216.9 230.9v5.8M217.6 223.9a.64 .64 0 0 1 .4 .6 .64 .64 0 0 1-.3 .6M217.8 221.4l.3 .3h-3.1l.3-.3M218.7 239.7l.7 .4M218.7 224l.2 .5M218.8 224.4v.6"/>
<path d="M219.4 223.2a1.64 1.64 0 0 1 1.1 1.4 1.64 1.64 0 0 1-.9 1.6M219.6 223l1 .9 .2 .7M220 222.4l.1 .1M221.2 239.1a2.81 2.81 0 0 1 1.9 2.7 2.81 2.81 0 0 1-1.9 2.6 10.2 10.2 0 0 1-9.2 0l-5-2.8-.7 1.2 5 2.9a11.1 11.1 0 0 0 12-1.2 3.1 3.1 0 0 0-1.4-5M221.6 226.3a2.23 2.23 0 0 1-1.4 2.7M221.9 239.5l-5.7-3.2-9.2 5.3M208 251.5a2.09 2.09 0 0 1 3 0M208.1 250.9a2.08 2.08 0 0 1 3 .2 1.78 1.78 0 0 1-3 .6zM209.1 249.3l-1.5 .3a1.67 1.67 0 0 0-1.6 1.5 1.67 1.67 0 0 0 1.4 1.8 4.8 4.8 0 0 0 5.4-1l.2-.5a2.08 2.08 0 0 1-2 2.2 4.4 4.4 0 0 1-4.9-1.4l-.1-.9M213.1 255.4a2.12 2.12 0 0 0 1.9 2.3 4.4 4.4 0 0 0 5-1.4l.1-.9M213.6 254.3a4.9 4.9 0 0 1 6.3 .4 1.72 1.72 0 0 1-1.5 2.4 4.7 4.7 0 0 1-5.1-1.1 1.32 1.32 0 0 1 .3-1.7zM213.7 240.1a1.86 1.86 0 0 0-1.1 2.1 1.86 1.86 0 0 0 1.8 1.5 5.5 5.5 0 0 0 5.9-1.2 1.67 1.67 0 0 0-.9-2.4"/>
<path d="M214 240.1a4.1 4.1 0 0 1 5.5 .4 1.8 1.8 0 0 1-2 2.1 3.2 3.2 0 0 1-3.9-1.6zM214.8 240.4a2.63 2.63 0 0 1 3.7 .4 1.79 1.79 0 0 1-2.4 1.3 1.15 1.15 0 0 1-1.2-.4 1.15 1.15 0 0 1-.1-1.3zM215 255.6a2.09 2.09 0 0 1 3.1 0M215.1 254.9a2.08 2.08 0 0 1 3 .3 1.78 1.78 0 0 1-3 .6zM224.1 242.6v4.9M224.1 247.5a5.1 5.1 0 0 1-4.7 4 11.9 11.9 0 0 1-8.1-1M206.8 261.2a2.71 2.71 0 0 1 3.1-1.2l1.2 .3 1.5 1M206.8 261.2l-.4 1v1.6l1.1 .9 1.2 .4-.1-1.6-1.1-.8-1.1-.5M206.8 261.1a3.5 3.5 0 0 1 5.4 .2l-.1 .7M206.8 261.1a1.75 1.75 0 0 0 2 2 3.3 3.3 0 0 0 3.3-1.1M208.3 261.9l.3-.3 .8-.2 .6 .1 .7 .5a1.31 1.31 0 0 0-2.4 .1l.8-.3 1.1 .2a.31 .31 0 0 0 .5 0 .31 .31 0 0 0 0-.4l-.7-.5-1-.1a.66 .66 0 0 0-.8 .4 .66 .66 0 0 0 .3 .8M208.4 262.1l1.1-.3 1 .4"/>
<path d="M208.7 262.3l.9-.1 .5 .2-1.4-.1M208.9 262.3h1M208.9 261.9h1M208.9 261.5h1M210.2 261.1l-1-.1-.8 .2M211 261.6a1.74 1.74 0 0 0-3-.1 1.78 1.78 0 0 0 2.6 .7M211 261.6l-.4 .6M211 261.6l-.5 .6M211.7 264.6l-1.7 .5h-1.3M211.7 263.1h-1.7l-1.3 .5M212.6 261.3v1.6l-.9 1.7v-1.5zM213.9 265.2l-.4 1.1v1.6l1.1 .8 1.2 .5v-1.6l-1.2-.8-1.1-.5"/>
<path d="M213.9 265.2a1.75 1.75 0 0 0 2 2 3.3 3.3 0 0 0 3.3-1.1M215.2 265.3a1.86 1.86 0 0 1 2.9 .3 1.7 1.7 0 0 1-3 0zM215.4 266l.4-.4 .8-.1 .8 .3 .3 .3a1.3 1.3 0 0 0-2.3 0l1.3-.2 .9 .4M215.5 266.2l1.1-.4 1 .5M215.5 266.3a.69 .69 0 0 1-.2-.9 .69 .69 0 0 1 .9-.3h.8l.7 .4 .1 .4-.3 .4M215.8 266.4l.9-.1 .6 .1M215.8 266.4l1.4 .1M215.9 264.1l-1.5 .5-.5 .6M215.9 264.1a2.74 2.74 0 0 1 3.4 1.6l-.1 .4M215.9 264.1a1.64 1.64 0 0 0-2 1.1M215.9 264.1h.1a4 4 0 0 1 3.6 1.3M215.9 266.4h1.1"/>
<path d="M215.9 266h1.1M215.9 265.6h1.1M217.3 265.2l-1.1-.1-.7 .2M218.1 265.7l-.5 .6M218.8 268.7l-1.7 .5h-1.3M218.8 267.2h-1.7l-1.3 .4M219.6 265.4v1.5l-.8 1.8v-1.5z"/>
</g>
<!-- layer: BOM -->
<g fill="none" stroke="#000" stroke-width=".3">
<path d="M236.1 157.4h180v135.9h-180zM236.1 164.9h180M236.1 172.3h180M236.1 179.8h180M251.1 164.9v128.4M266.1 164.9v128.4M311.1 164.9v128.4M386.1 164.9v128.4M236.1 187.2h180M236.1 199.7h180M236.1 213.1h180M236.1 232.4h180"/>
<path d="M236.1 256.6h180M236.1 280.9h180"/>
</g>
<g font-size="4.9">
<text x="315.8" y="162.8">Parts List</text>
<text x="238.8" y="170.3">Item</text>
<text x="254.7" y="169.8">Qty</text>
<text x="274.5" y="170.3">Part Number</text>
<text x="336.4" y="169.8">Description</text>
<text x="392.4" y="170.3">Material</text>
<text x="242.4" y="177.2">1</text>
<text x="257.3" y="177.2">2</text>
<text x="267.2" y="177.3">Idler Bottom</text>
<text x="387.4" y="177.4">Steel</text>
<text x="242.3" y="184.7">2</text>
<text x="257.3" y="184.7">2</text>
<text x="267.2" y="184.8">Idler Top</text>
<text x="387.4" y="184.8">Steel</text>
<text x="242.3" y="192.2">3</text>
<text x="257.5" y="192.2">1</text>
<text x="267.2" y="192.3">Rear Frame Flat</text>
<text x="387.4" y="192.3">Steel</text>
<text x="267.3" y="198.1">Bar</text>
<text x="242.3" y="204.5">4</text>
<text x="257.3" y="204.5">4</text>
<text x="267.4" y="204.7">7804K128_Stainles</text>
<text x="387.4" y="204.7">Steel</text>
<text x="267.5" y="210.6">s Steel Ball Bearing</text>
<text x="242.3" y="218">5</text>
<text x="257.3" y="218">4</text>
<text x="267.4" y="218.2">57155K549_Stainl</text>
<text x="387.4" y="218.2">Steel</text>
<text x="267.4" y="224.1">ess Steel Ball</text>
<text x="267.3" y="229.9">Bearing</text>
<text x="242.3" y="237.3">6</text>
<text x="255.8" y="237.3">10</text>
<text x="267.4" y="237.5">98269A420_Black-</text>
<text x="387.4" y="237.5">Steel</text>
<text x="267.4" y="243.3">Oxide 18-8</text>
<text x="267.4" y="249.2">Stainless Steel</text>
<text x="267.6" y="255.1">Washer</text>
<text x="242.3" y="261.5">7</text>
<text x="257.3" y="261.5">2</text>
<text x="267.4" y="261.6">91290A297_Black-</text>
<text x="387.4" y="261.7">Steel</text>
<text x="267.4" y="267.5">Oxide Alloy Steel</text>
<text x="267.4" y="273.4">Socket Head</text>
<text x="267.4" y="279.3">Screw</text>
<text x="242.3" y="285.8">8</text>
<text x="257.3" y="285.8">2</text>
<text x="267.4" y="285.9">90592A085_Steel</text>
<text x="387.4" y="285.9">Steel</text>
<text x="267.2" y="291.8">Hex Nut</text>
</g>
</svg>
